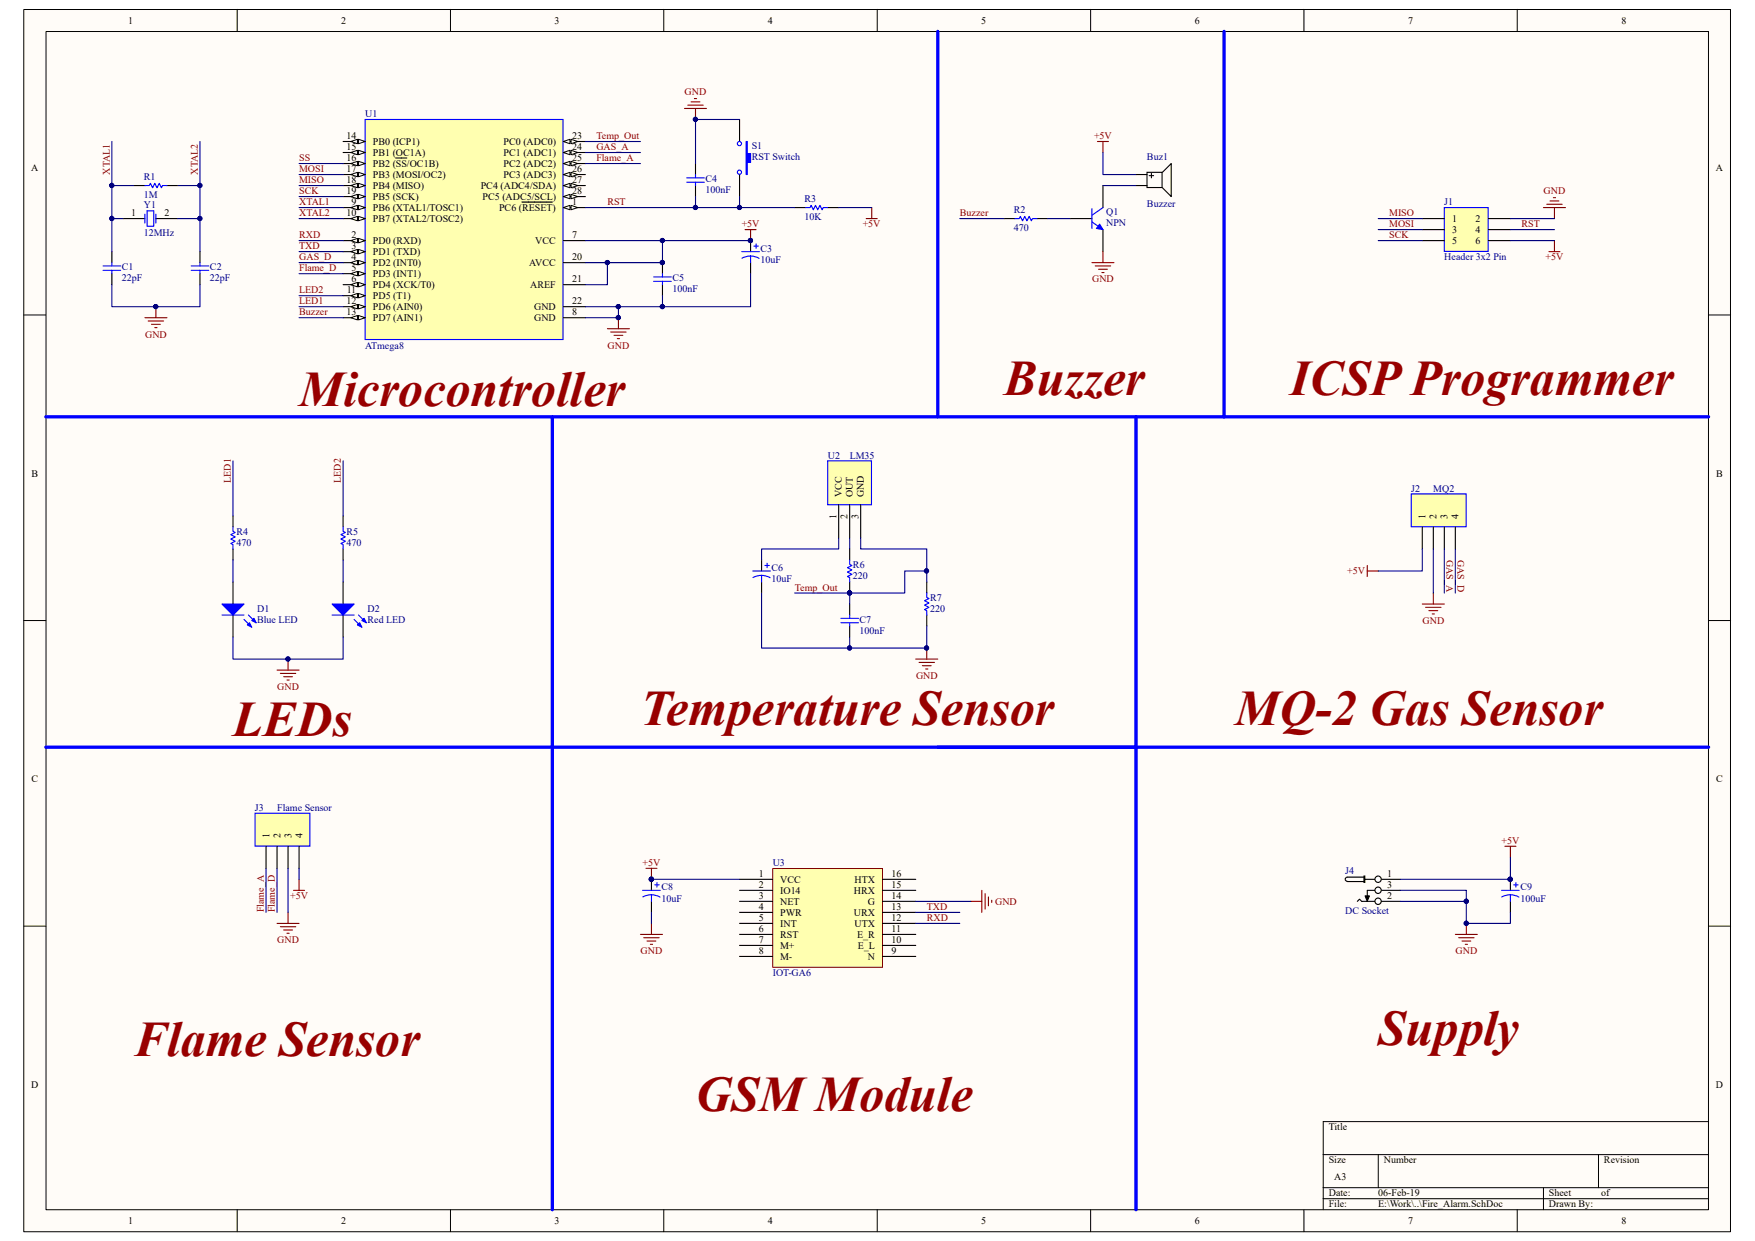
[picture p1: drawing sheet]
<svg xmlns="http://www.w3.org/2000/svg" width="297mm" height="210mm" viewBox="0 0 297 210" stroke-linecap="round" stroke-linejoin="round" font-family="sans-serif">
<path d="M4.1 1.7h288.8v206.7h-288.8z" fill="#fffcf8"/>
<path d="M4 1.6h288.9v206.8h-288.9z" fill="none" stroke="#000" stroke-width=".17"/>
<path d="M7.8 5.4h281.3v199.3h-281.3z" fill="#fffcf8"/>
<g fill="none" stroke="#000" stroke-width=".17">
<path d="M7.8 5.3h281.3v199.4h-281.3zM40.1 1.6v3.7M76.2 1.6v3.7M112.3 1.6v3.7M148.5 1.6v3.7M184.6 1.6v3.7M220.7 1.6v3.7M256.8 1.6v3.7M4 53.3h3.7M289.2 53.3h3.7M4 105h3.7M289.2 105h3.7"/>
<path d="M4 156.7h3.7M289.2 156.7h3.7M223.9 195.4h65.3M233.3 195.4v5.6M270.5 195.4v5.6M289.2 189.8h-65.3v14.9M40.1 204.7v3.7M76.2 204.7v3.7M112.3 204.7v3.7M148.5 204.7v3.7M184.6 204.7v3.7M220.7 204.7v3.7"/>
<path d="M223.9 201h65.3M223.9 202.9h65.3M256.8 204.7v3.7M261.2 201v3.7"/>
</g>
<path d="M61.8 20.2h33.5v37.3h-33.5z" fill-rule="evenodd" fill="#ffffb0" stroke="#00f" stroke-width=".19"/>
<path d="M95.3 35.1h3.8" fill="none" stroke="#000" stroke-width=".19"/>
<path d="M95.3 35.1l1.2-.3v.7z" fill="#fffcf8"/>
<path d="M95.3 35.1l1.2-.3v.7z" fill="none" stroke="#000" stroke-width=".17"/>
<path d="M96.6 34.8l1.2 .3-1.2 .4z" fill="#fffcf8"/>
<path d="M96.6 34.8l1.2 .3-1.2 .4z" fill="none" stroke="#000" stroke-width=".17"/>
<path d="M88.3 34.2h5.2M58.1 40.7h3.7" fill="none" stroke="#000" stroke-width=".19"/>
<path d="M60.7 40.3l1.1 .4-1.1 .4z" fill="#fffcf8"/>
<path d="M60.7 40.3l1.1 .4-1.1 .4z" fill="none" stroke="#000" stroke-width=".17"/>
<path d="M59.4 40.7l1.1-.4v.8z" fill="#fffcf8"/>
<path d="M59.4 40.7l1.1-.4v.8z" fill="none" stroke="#000" stroke-width=".17"/>
<path d="M58.1 42.6h3.7" fill="none" stroke="#000" stroke-width=".19"/>
<path d="M60.7 42.2l1.1 .4-1.1 .4z" fill="#fffcf8"/>
<path d="M60.7 42.2l1.1 .4-1.1 .4z" fill="none" stroke="#000" stroke-width=".17"/>
<path d="M59.4 42.6l1.1-.4v.8z" fill="#fffcf8"/>
<path d="M59.4 42.6l1.1-.4v.8z" fill="none" stroke="#000" stroke-width=".17"/>
<path d="M58.1 44.4h3.7" fill="none" stroke="#000" stroke-width=".19"/>
<path d="M60.7 44.1l1.1 .3-1.1 .4z" fill="#fffcf8"/>
<path d="M60.7 44.1l1.1 .3-1.1 .4z" fill="none" stroke="#000" stroke-width=".17"/>
<path d="M59.4 44.4l1.1-.3v.7z" fill="#fffcf8"/>
<path d="M59.4 44.4l1.1-.3v.7z" fill="none" stroke="#000" stroke-width=".17"/>
<path d="M58.1 46.3h3.7" fill="none" stroke="#000" stroke-width=".19"/>
<path d="M60.7 45.9l1.1 .4-1.1 .4z" fill="#fffcf8"/>
<path d="M60.7 45.9l1.1 .4-1.1 .4z" fill="none" stroke="#000" stroke-width=".17"/>
<path d="M59.4 46.3l1.1-.4v.8z" fill="#fffcf8"/>
<path d="M59.4 46.3l1.1-.4v.8z" fill="none" stroke="#000" stroke-width=".17"/>
<path d="M58.1 48.2h3.7" fill="none" stroke="#000" stroke-width=".19"/>
<path d="M60.7 47.8l1.1 .4-1.1 .3z" fill="#fffcf8"/>
<path d="M60.7 47.8l1.1 .4-1.1 .3z" fill="none" stroke="#000" stroke-width=".17"/>
<path d="M59.4 48.2l1.1-.4v.7z" fill="#fffcf8"/>
<path d="M59.4 48.2l1.1-.4v.7z" fill="none" stroke="#000" stroke-width=".17"/>
<path d="M58.1 35.1h3.7M95.3 40.7h3.8M95.3 53.8h3.8" fill="none" stroke="#000" stroke-width=".19"/>
<path d="M60.7 34.8l1.1 .3-1.1 .4z" fill="#fffcf8"/>
<path d="M60.7 34.8l1.1 .3-1.1 .4z" fill="none" stroke="#000" stroke-width=".17"/>
<path d="M59.4 35.1l1.1-.3v.7z" fill="#fffcf8"/>
<path d="M59.4 35.1l1.1-.3v.7z" fill="none" stroke="#000" stroke-width=".17"/>
<path d="M58.1 37h3.7" fill="none" stroke="#000" stroke-width=".19"/>
<path d="M60.7 36.6l1.1 .4-1.1 .4z" fill="#fffcf8"/>
<path d="M60.7 36.6l1.1 .4-1.1 .4z" fill="none" stroke="#000" stroke-width=".17"/>
<path d="M59.4 37l1.1-.4v.8z" fill="#fffcf8"/>
<path d="M59.4 37l1.1-.4v.8z" fill="none" stroke="#000" stroke-width=".17"/>
<path d="M58.1 50h3.7" fill="none" stroke="#000" stroke-width=".19"/>
<path d="M60.7 49.7l1.1 .3-1.1 .4z" fill="#fffcf8"/>
<path d="M60.7 49.7l1.1 .3-1.1 .4z" fill="none" stroke="#000" stroke-width=".17"/>
<path d="M59.4 50l1.1-.3v.7z" fill="#fffcf8"/>
<path d="M59.4 50l1.1-.3v.7z" fill="none" stroke="#000" stroke-width=".17"/>
<path d="M58.1 51.9h3.7" fill="none" stroke="#000" stroke-width=".19"/>
<path d="M60.7 51.5l1.1 .4-1.1 .4z" fill="#fffcf8"/>
<path d="M60.7 51.5l1.1 .4-1.1 .4z" fill="none" stroke="#000" stroke-width=".17"/>
<path d="M59.4 51.9l1.1-.4v.8z" fill="#fffcf8"/>
<path d="M59.4 51.9l1.1-.4v.8z" fill="none" stroke="#000" stroke-width=".17"/>
<path d="M58.1 53.8h3.7" fill="none" stroke="#000" stroke-width=".19"/>
<path d="M60.7 53.4l1.1 .4-1.1 .3z" fill="#fffcf8"/>
<path d="M60.7 53.4l1.1 .4-1.1 .3z" fill="none" stroke="#000" stroke-width=".17"/>
<path d="M59.4 53.8l1.1-.4v.7z" fill="#fffcf8"/>
<path d="M59.4 53.8l1.1-.4v.7z" fill="none" stroke="#000" stroke-width=".17"/>
<path d="M58.1 23.9h3.7" fill="none" stroke="#000" stroke-width=".19"/>
<path d="M60.7 23.6l1.1 .3-1.1 .4z" fill="#fffcf8"/>
<path d="M60.7 23.6l1.1 .3-1.1 .4z" fill="none" stroke="#000" stroke-width=".17"/>
<path d="M59.4 23.9l1.1-.3v.7z" fill="#fffcf8"/>
<path d="M59.4 23.9l1.1-.3v.7z" fill="none" stroke="#000" stroke-width=".17"/>
<path d="M58.1 25.8h3.7" fill="none" stroke="#000" stroke-width=".19"/>
<path d="M60.7 25.4l1.1 .4-1.1 .4z" fill="#fffcf8"/>
<path d="M60.7 25.4l1.1 .4-1.1 .4z" fill="none" stroke="#000" stroke-width=".17"/>
<path d="M59.4 25.8l1.1-.4v.8z" fill="#fffcf8"/>
<path d="M59.4 25.8l1.1-.4v.8z" fill="none" stroke="#000" stroke-width=".17"/>
<path d="M58.1 27.7h3.7" fill="none" stroke="#000" stroke-width=".19"/>
<path d="M60.7 27.3l1.1 .4-1.1 .3z" fill="#fffcf8"/>
<path d="M60.7 27.3l1.1 .4-1.1 .3z" fill="none" stroke="#000" stroke-width=".17"/>
<path d="M59.4 27.7l1.1-.4v.7z" fill="#fffcf8"/>
<path d="M59.4 27.7l1.1-.4v.7z" fill="none" stroke="#000" stroke-width=".17"/>
<path d="M58.1 29.5h3.7M67 26.7h1.9" fill="none" stroke="#000" stroke-width=".19"/>
<path d="M60.7 29.2l1.1 .3-1.1 .4z" fill="#fffcf8"/>
<path d="M60.7 29.2l1.1 .3-1.1 .4z" fill="none" stroke="#000" stroke-width=".17"/>
<path d="M59.4 29.5l1.1-.3v.7z" fill="#fffcf8"/>
<path d="M59.4 29.5l1.1-.3v.7z" fill="none" stroke="#000" stroke-width=".17"/>
<path d="M58.1 31.4h3.7" fill="none" stroke="#000" stroke-width=".19"/>
<path d="M60.7 31l1.1 .4-1.1 .4z" fill="#fffcf8"/>
<path d="M60.7 31l1.1 .4-1.1 .4z" fill="none" stroke="#000" stroke-width=".17"/>
<path d="M59.4 31.4l1.1-.4v.8z" fill="#fffcf8"/>
<path d="M59.4 31.4l1.1-.4v.8z" fill="none" stroke="#000" stroke-width=".17"/>
<path d="M58.1 33.3h3.7" fill="none" stroke="#000" stroke-width=".19"/>
<path d="M60.7 32.9l1.1 .4-1.1 .3z" fill="#fffcf8"/>
<path d="M60.7 32.9l1.1 .4-1.1 .3z" fill="none" stroke="#000" stroke-width=".17"/>
<path d="M59.4 33.3l1.1-.4v.7z" fill="#fffcf8"/>
<path d="M59.4 33.3l1.1-.4v.7z" fill="none" stroke="#000" stroke-width=".17"/>
<path d="M95.3 23.9h3.8M95.3 44.4h3.8M95.3 48.2h3.8M95.3 51.9h3.8" fill="none" stroke="#000" stroke-width=".19"/>
<path d="M95.3 23.9l1.2-.3v.7z" fill="#fffcf8"/>
<path d="M95.3 23.9l1.2-.3v.7z" fill="none" stroke="#000" stroke-width=".17"/>
<path d="M96.6 23.6l1.2 .3-1.2 .4z" fill="#fffcf8"/>
<path d="M96.6 23.6l1.2 .3-1.2 .4z" fill="none" stroke="#000" stroke-width=".17"/>
<path d="M95.3 25.8h3.8" fill="none" stroke="#000" stroke-width=".19"/>
<path d="M95.3 25.8l1.2-.4v.8z" fill="#fffcf8"/>
<path d="M95.3 25.8l1.2-.4v.8z" fill="none" stroke="#000" stroke-width=".17"/>
<path d="M96.6 25.4l1.2 .4-1.2 .4z" fill="#fffcf8"/>
<path d="M96.6 25.4l1.2 .4-1.2 .4z" fill="none" stroke="#000" stroke-width=".17"/>
<path d="M95.3 27.7h3.8" fill="none" stroke="#000" stroke-width=".19"/>
<path d="M95.3 27.7l1.2-.4v.7z" fill="#fffcf8"/>
<path d="M95.3 27.7l1.2-.4v.7z" fill="none" stroke="#000" stroke-width=".17"/>
<path d="M96.6 27.3l1.2 .4-1.2 .3z" fill="#fffcf8"/>
<path d="M96.6 27.3l1.2 .4-1.2 .3z" fill="none" stroke="#000" stroke-width=".17"/>
<path d="M95.3 29.5h3.8" fill="none" stroke="#000" stroke-width=".19"/>
<path d="M95.3 29.5l1.2-.3v.7z" fill="#fffcf8"/>
<path d="M95.3 29.5l1.2-.3v.7z" fill="none" stroke="#000" stroke-width=".17"/>
<path d="M96.6 29.2l1.2 .3-1.2 .4z" fill="#fffcf8"/>
<path d="M96.6 29.2l1.2 .3-1.2 .4z" fill="none" stroke="#000" stroke-width=".17"/>
<path d="M95.3 31.4h3.8" fill="none" stroke="#000" stroke-width=".19"/>
<path d="M95.3 31.4l1.2-.4v.8z" fill="#fffcf8"/>
<path d="M95.3 31.4l1.2-.4v.8z" fill="none" stroke="#000" stroke-width=".17"/>
<path d="M96.6 31l1.2 .4-1.2 .4z" fill="#fffcf8"/>
<path d="M96.6 31l1.2 .4-1.2 .4z" fill="none" stroke="#000" stroke-width=".17"/>
<path d="M95.3 33.3h3.8" fill="none" stroke="#000" stroke-width=".19"/>
<path d="M95.3 33.3l1.2-.4v.7z" fill="#fffcf8"/>
<path d="M95.3 33.3l1.2-.4v.7z" fill="none" stroke="#000" stroke-width=".17"/>
<path d="M96.6 32.9l1.2 .4-1.2 .3z" fill="#fffcf8"/>
<path d="M96.6 32.9l1.2 .4-1.2 .3z" fill="none" stroke="#000" stroke-width=".17"/>
<path d="M24.5 53.8h3.7M25.1 54.3h2.6M25.6 54.9h1.5M26.2 55.4h.4M26.4 51.9v1.9M102.8 55.6h3.7M103.4 56.2h2.6M103.9 56.7h1.5M104.5 57.3h.3M104.7 53.8v1.8" fill="none" stroke="#800000" stroke-width=".19"/>
<g fill="#000080" stroke="#000080" stroke-width=".17">
<circle cx="104.6" cy="53.7" r=".35"/>
<circle cx="26.3" cy="51.9" r=".35"/>
</g>
<g fill="none" stroke="#000" stroke-width=".19">
<path d="M20.8 37h3.7M22.7 31.4h1.8M26.4 37h3.7M28.2 31.4h1.9M169.9 37h1.9M175.5 37h1.8M181.1 37h3.7M186.7 31.4v3.7M186.7 38.9v3.7M192.3 31.4h1.8M192.3 29.5h1.8M194.1 29.2h2.6v2.5h-2.6z"/>
<path d="M194.5 29.7h.7M194.9 29.4v.7M196.7 29.2l1.5-1.5v5.6l-1.5-1.5M18.9 42.6v1.8M18.9 46.3v1.9M33.8 42.6v1.8M33.8 46.3v1.9"/>
</g>
<g fill="none" stroke="#00f" stroke-width=".19">
<path d="M24.5 31.4h.8l.2-.4 .3 .8 .4-.8 .4 .8 .3-.8 .4 .8 .2-.4h.7M24.5 36.2v1.5M24.9 35.7h1.1v2.6h-1.1zM26.4 36.2v1.5M171.7 37h.8l.2-.4 .4 .8 .3-.8 .4 .8 .4-.8 .3 .8 .2-.4h.8M184.8 37.6l1.9 1.3M184.8 35.3v3.4M186.7 35.1l-1.9 1.3M17.4 45h3M17.4 45.8h3M18.9 44.4v.6M18.9 45.8v.5"/>
<path d="M32.3 45h3M32.3 45.8h3M33.8 44.4v.6M33.8 45.8v.5"/>
</g>
<path d="M186.1 37.9l.6 1-1.2-.2z" fill="#00f"/>
<path d="M186.1 37.9l.6 1-1.2-.2z" fill="none" stroke="#00f" stroke-width=".17"/>
<path d="M126.1 38.9h1.9M127 38.9v1.8M146.6 37h1.9M147.5 35.1v1.9M185.7 23.9h1.9M186.7 23.9v1.9M184.8 44.4h3.7M185.4 45h2.6M185.9 45.6h1.5M186.5 46.1h.3M186.7 42.6v1.8" fill="none" stroke="#800000" stroke-width=".19"/>
<path d="M125.2 20.2v3.7M125.2 29.5v3.8M134.5 35.1h1.8M140.1 35.1h1.8M127 40.7v1.9M127 44.4v1.9" fill="none" stroke="#000" stroke-width=".19"/>
<circle cx="127" cy="40.7" r=".35" fill="#000080" stroke="#000080" stroke-width=".17"/>
<path d="M136.3 35.1h.8l.2-.3 .3 .7 .4-.7 .4 .7 .4-.7 .3 .7 .2-.4h.8M125.5 42.6h3M127 43.3l.8 .1 .7 .3M127 43.3l-.7 .1-.7 .3M127 43.3v1.1M127.6 41.7h.7M128 41.3v.7" fill="none" stroke="#00f" stroke-width=".19"/>
<path d="M126.3 23.9h.2v2.1h.5v1.5h-.5v2h-.2z" fill-rule="evenodd" fill="#00f"/>
<g fill="none" stroke="#00f" stroke-width=".19">
<path d="M116.2 30.1h3M116.2 30.8h3M117.7 29.5v.6M117.7 30.8v.6M126.3 23.9h.2v2.1h.5v1.5h-.5v2h-.2zM110.6 46.9h3M110.6 47.6h3M112.1 46.3v.6M112.1 47.6v.6"/>
<circle cx="125.1" cy="24.3" r=".35"/>
<circle cx="125.1" cy="29.1" r=".35"/>
</g>
<path d="M115.8 18.4h3.8M116.4 17.8h2.6M117 17.2h1.5M117.5 16.7h.4M117.7 18.4v1.8" fill="none" stroke="#800000" stroke-width=".19"/>
<g fill="#000080" stroke="#000080" stroke-width=".17">
<circle cx="117.7" cy="20.2" r=".35"/>
<circle cx="112.1" cy="44.4" r=".35"/>
</g>
<path d="M158.7 5.3v65.2h-151M207.2 5.3v65.2h-48.5" fill="none" stroke="#00f" stroke-width=".56"/>
<path d="M117.7 27.7v1.8M117.7 31.4v1.9M112.1 44.4v1.9M112.1 48.2v1.8" fill="none" stroke="#000" stroke-width=".19"/>
<path d="M244.4 35.1h7.5v7.4h-7.5z" fill-rule="evenodd" fill="#ffffb0" stroke="#00f" stroke-width=".19"/>
<path d="M240.7 37h3.7M240.7 38.9h3.7M251.9 37h3.7M251.9 38.9h3.7M240.7 40.7h3.7M251.9 40.7h3.7M39.4 98.5v3.7M39.4 104.1v3.7" fill="none" stroke="#000" stroke-width=".19"/>
<path d="M261.2 35.1h3.7M261.8 34.6h2.6M262.3 34h1.5M262.9 33.5h.4M263.1 35.1v1.9M262.1 42.6h1.9M263.1 40.7v1.9" fill="none" stroke="#800000" stroke-width=".19"/>
<path d="M207.2 70.5h82" fill="none" stroke="#00f" stroke-width=".56"/>
<path d="M37.6 102.2h3.7l-1.9 1.9z" fill="#00f"/>
<path d="M37.6 102.2h3.7l-1.9 1.9zM41.3 104.8l1.3 1.3M42 104.1l1.3 1.3" fill="none" stroke="#00f" stroke-width=".19"/>
<path d="M41.9 105.8l.3-.4 .4 .7z" fill="#00f"/>
<path d="M41.9 105.8l.3-.4 .4 .7z" fill="none" stroke="#00f" stroke-width=".19"/>
<path d="M43 104.6l.3 .8-.7-.4z" fill="#00f"/>
<path d="M37.6 104.1h3.7M43 104.6l.3 .8-.7-.4z" fill="none" stroke="#00f" stroke-width=".19"/>
<path d="M58.1 98.5v3.7M58.1 104.1v3.7" fill="none" stroke="#000" stroke-width=".19"/>
<path d="M56.2 102.2h3.7l-1.8 1.9z" fill="#00f"/>
<path d="M56.2 102.2h3.7l-1.8 1.9zM59.9 104.8l1.3 1.3M60.7 104.1l1.3 1.3" fill="none" stroke="#00f" stroke-width=".19"/>
<path d="M60.9 105.4l.3 .7-.7-.3z" fill="#00f"/>
<path d="M60.9 105.4l.3 .7-.7-.3z" fill="none" stroke="#00f" stroke-width=".19"/>
<path d="M61.2 105l.4-.4 .4 .8z" fill="#00f"/>
<path d="M39.4 89.2v.7l.4 .2-.7 .4 .7 .4-.7 .3 .7 .4-.7 .4 .3 .2v.7M58.1 89.2v.7l.3 .2-.7 .4 .7 .4-.7 .3 .7 .4-.7 .4 .4 .2v.7M56.2 104.1h3.7M61.2 105l.4-.4 .4 .8z" fill="none" stroke="#00f" stroke-width=".19"/>
<path d="M39.4 87.3v1.9M39.4 92.9v1.9M58.1 87.3v1.9M58.1 92.9v1.9" fill="none" stroke="#000" stroke-width=".19"/>
<path d="M46.9 113.4h3.7M47.4 114h2.7M48 114.5h1.5M48.6 115.1h.3M48.7 111.5v1.9" fill="none" stroke="#800000" stroke-width=".19"/>
<circle cx="48.7" cy="111.5" r=".35" fill="#000080" stroke="#000080" stroke-width=".17"/>
<path d="M93.5 70.5v55.9h-85.8" fill="none" stroke="#00f" stroke-width=".56"/>
<path d="M140.1 78h7.4v7.4h-7.4z" fill-rule="evenodd" fill="#ffffb0" stroke="#00f" stroke-width=".19"/>
<path d="M128.9 94.8v1.8M128.9 98.5v1.9M141.9 85.4v5.6M143.8 85.4v5.6M143.8 92.9v1.9M143.8 98.5v1.9M145.7 85.4v5.6M156.8 98.5v1.9M143.8 102.2v1.9M143.8 105.9v1.9M156.8 104.1v1.8" fill="none" stroke="#000" stroke-width=".19"/>
<path d="M127.4 96.6h3M128.9 97.4l.7 .1 .7 .3M128.9 97.4l-.8 .1-.7 .2M128.9 97.4v1.1M129.4 95.7h.8M129.8 95.3v.8M143.8 94.8v.7l.4 .2-.8 .4 .8 .3-.8 .4 .8 .4-.8 .4 .4 .1v.8M142.3 104.6h3M142.3 105.4h3M143.8 104.1v.5M143.8 105.4v.5M156.8 100.4v.7l.4 .2-.7 .4 .7 .3-.7 .4 .7 .4-.7 .4 .3 .1v.8" fill="none" stroke="#00f" stroke-width=".19"/>
<path d="M155 111.5h3.7M155.5 112.1h2.6M156.1 112.7h1.5M156.7 113.2h.3M156.8 109.7v1.8" fill="none" stroke="#800000" stroke-width=".19"/>
<g fill="#000080" stroke="#000080" stroke-width=".17">
<circle cx="156.8" cy="109.7" r=".35"/>
<circle cx="143.8" cy="100.3" r=".35"/>
</g>
<path d="M192.3 70.5v55.9h-98.8" fill="none" stroke="#00f" stroke-width=".56"/>
<path d="M238.8 83.6h9.3v5.5h-9.3z" fill-rule="evenodd" fill="#ffffb0" stroke="#00f" stroke-width=".19"/>
<path d="M240.7 89.2v3.7M242.6 89.2v3.7M244.4 89.2v3.7M246.3 89.2v3.7" fill="none" stroke="#000" stroke-width=".19"/>
<path d="M231.4 95.7v1.9M231.4 96.6h1.9M240.7 102.2h3.7M241.3 102.8h2.6M241.8 103.3h1.5M242.4 103.9h.4M242.6 100.4v1.8" fill="none" stroke="#800000" stroke-width=".19"/>
<path d="M158.7 126.4h130.5" fill="none" stroke="#00f" stroke-width=".56"/>
<path d="M43.2 137.6h9.2v5.6h-9.2z" fill-rule="evenodd" fill="#ffffb0" stroke="#00f" stroke-width=".19"/>
<path d="M45 143.2v3.7M46.9 143.2v3.7M48.7 143.2v3.7M50.6 143.2v3.7" fill="none" stroke="#000" stroke-width=".19"/>
<path d="M46.9 156.3h3.7M47.4 156.8h2.7M48 157.4h1.5M48.6 157.9h.3M48.7 154.4v1.9M49.7 150.7h1.8M50.6 148.8v1.9" fill="none" stroke="#800000" stroke-width=".19"/>
<path d="M93.5 126.4v78.3" fill="none" stroke="#00f" stroke-width=".56"/>
<path d="M130.8 147h18.6v16.7h-18.6z" fill="#ffffb0"/>
<path d="M130.8 147h18.6v16.7h-18.6z" fill="none" stroke="#800000" stroke-width=".17"/>
<g fill="none" stroke="#000" stroke-width=".19">
<path d="M110.2 148.8v1.9M110.2 152.5v1.9M125.2 148.8h5.5M125.2 150.7h5.5M125.2 152.5h5.5M125.2 154.4h5.5M125.2 156.3h5.5M125.2 158.1h5.5M125.2 160h5.5M149.4 148.8h5.6M149.4 150.7h5.6M149.4 152.5h5.6"/>
<path d="M149.4 154.4h5.6M149.4 156.3h5.6M149.4 158.1h5.6M149.4 160h5.6M230.5 152.5h6.5M231 148.8h6M237 150.7h-5.6v1.1M125.2 161.9h5.5M149.4 161.9h5.6"/>
</g>
<path d="M108.4 158.1h3.7M108.9 158.7h2.7M109.3 146.9h1.9M109.5 159.3h1.5M110.1 159.8h.3M110.2 146.9v1.9M110.2 156.3v1.8M164.3 152.5h1.9M166.2 150.7v3.7M166.7 151.2v2.6M167.3 151.8v1.5M167.8 152.4v.3" fill="none" stroke="#800000" stroke-width=".19"/>
<path d="M192.3 126.4v78.3" fill="none" stroke="#00f" stroke-width=".56"/>
<circle cx="110.2" cy="148.8" r=".35" fill="#000080" stroke="#000080" stroke-width=".17"/>
<path d="M108.8 150.7h2.9M110.2 151.4v1.1M110.3 151.4l.7 .1 .7 .3M110.3 151.4l-.8 .1-.7 .3M110.8 149.7h.8M111.2 149.4v.7" fill="none" stroke="#00f" stroke-width=".19"/>
<g fill="#fff" stroke="#000" stroke-width=".19">
<circle cx="233.2" cy="148.8" r=".54"/>
<circle cx="233.2" cy="150.7" r=".54"/>
<circle cx="233.2" cy="152.5" r=".54"/>
</g>
<path d="M229.7 152.5l.4-.3 .4 .3" fill="none" stroke="#000" stroke-width=".19"/>
<path d="M231 151.6h.8l-.4 .9z" fill="#000"/>
<path d="M231 151.6h.8l-.4 .9z" fill="none" stroke="#000" stroke-width=".17"/>
<path d="M230.8 148.3h.2v1h-.2z" fill-rule="evenodd" fill="#fff" stroke="#000" stroke-width=".19"/>
<path d="M228 149.2h2.8M230.8 148.4h-2.8a.35 .35 0 0 0-.3 .4 .35 .35 0 0 0 .3 .3M255.6 148.8v1.9M255.6 152.5v1.9" fill="none" stroke="#000" stroke-width=".19"/>
<path d="M246.3 158.1h3.7M246.9 158.7h2.6M247.4 159.3h1.5M248 159.8h.3M248.2 156.3v1.8M254.7 143.2h1.8M255.6 143.2v1.9" fill="none" stroke="#800000" stroke-width=".19"/>
<g fill="#000080" stroke="#000080" stroke-width=".17">
<circle cx="248.1" cy="156.2" r=".35"/>
<circle cx="255.6" cy="148.8" r=".35"/>
<circle cx="104.6" cy="53.7" r=".35"/>
<circle cx="104.6" cy="51.9" r=".35"/>
<circle cx="18.9" cy="37" r=".35"/>
<circle cx="33.8" cy="37" r=".35"/>
<circle cx="26.3" cy="51.9" r=".35"/>
<circle cx="18.9" cy="31.4" r=".35"/>
<circle cx="33.8" cy="31.4" r=".35"/>
<circle cx="112.1" cy="40.7" r=".35"/>
<circle cx="127" cy="40.7" r=".35"/>
<circle cx="112.1" cy="51.9" r=".35"/>
<circle cx="125.1" cy="35.1" r=".35"/>
<circle cx="117.7" cy="35.1" r=".35"/>
<circle cx="117.7" cy="20.2" r=".35"/>
<circle cx="102.8" cy="44.4" r=".35"/>
<circle cx="112.1" cy="44.4" r=".35"/>
<circle cx="48.7" cy="111.5" r=".35"/>
<circle cx="156.8" cy="96.6" r=".35"/>
<circle cx="143.8" cy="109.7" r=".35"/>
<circle cx="156.8" cy="109.7" r=".35"/>
<circle cx="143.8" cy="100.3" r=".35"/>
<circle cx="110.2" cy="148.8" r=".35"/>
<circle cx="248.1" cy="152.5" r=".35"/>
</g>
<path d="M254.1 150.7h3M255.6 151.4v1.1M255.6 151.4l.8 .1 .7 .3M255.6 151.4l-.8 .1-.6 .3M256.2 149.7h.7M256.5 149.4v.7" fill="none" stroke="#00f" stroke-width=".19"/>
<g fill="none" stroke="#000080" stroke-width=".19">
<path d="M18.9 23.9v7.5M20.8 37h-1.9v5.6M22.7 31.4h-3.8v5.6M30.1 37h3.7v5.6M30.1 31.4h3.7v5.6M33.8 23.9v7.5M50.6 35.1h7.5M50.6 37h7.5M50.6 33.3h7.5M50.6 31.4h7.5M50.6 29.5h7.5M50.6 27.7h7.5"/>
<path d="M99.1 35.1h35.4M99.1 27.7h9.3M99.1 25.8h9.3M99.1 23.9h9.3M117.7 33.3v1.8M125.2 20.2h-7.5v7.5M125.2 33.3v1.8M141.9 35.1h5.6M162.4 37h7.5M177.3 37h3.8M186.7 25.8v3.7h5.6M186.7 31.4h5.6"/>
<path d="M233.3 37h7.4M233.3 38.9h7.4M255.6 37h7.5M255.6 38.9h7.5M18.9 48.2v3.7h14.9v-3.7M50.6 40.7h7.5M50.6 42.6h7.5M50.6 53.8h7.5M50.6 51.9h7.5M50.6 50h7.5M50.6 44.4h7.5M50.6 46.3h7.5"/>
<path d="M99.1 51.9h5.6v1.9h-5.6M99.1 40.7h27.9M99.1 44.4h3.7v3.8h-3.7M112.1 40.7v3.7h-9.3M112.1 50v1.9M127 46.3v5.6h-22.3M233.3 40.7h7.4M255.6 40.7h7.5M39.4 78v9.3M58.1 78v9.3M39.4 94.8v3.7M58.1 94.8v3.7"/>
<path d="M141.9 91v1.9h-13v1.9M143.8 91v1.9M145.7 91v1.9h11.1v5.6M156.8 96.6h-3.7v3.8h-9.3v1.8M240.7 92.9v3.7h-7.4M242.6 92.9v7.5M244.4 92.9v7.5M246.3 92.9v7.5M39.4 107.8v3.7h18.7v-3.7M128.9 100.4v9.3h27.9v-3.8M134.5 100.4h9.3M143.8 107.8v1.9"/>
<path d="M45 146.9v7.5M46.9 146.9v7.5M48.7 146.9v7.5M50.6 146.9v1.9M110.2 148.8h15M110.2 154.4v1.9M155 154.4h7.4M155 156.3h7.4M155 152.5h9.3M237 150.7h11.2v5.6h7.4v-1.9M237 152.5h11.2M255.6 145.1v3.7h-18.6"/>
</g>
<g font-size="8.4" fill="#980000">
<text x="50.6" y="68.7">Microcontroller</text>
<text x="169.9" y="66.8">Buzzer</text>
<text x="218.4" y="66.8">ICSP Programmer</text>
<text x="39.4" y="124.6">LEDs</text>
<text x="108.4" y="122.8">Temperature Sensor</text>
<text x="209" y="122.8">MQ-2 Gas Sensor</text>
<text x="22.6" y="178.7">Flame Sensor</text>
<text x="233.3" y="176.8">Supply</text>
<text x="117.7" y="188">GSM Module</text>
</g>
<g font-size="1.7">
<text x="21.7" y="4">1</text>
<text x="57.7" y="4">2</text>
<text x="93.9" y="4">3</text>
<text x="130" y="4">4</text>
<text x="166.1" y="4">5</text>
<text x="202.2" y="4">6</text>
<text x="238.3" y="4">7</text>
<text x="274.4" y="4">8</text>
<text x="58.6" y="23.6">14</text>
<text x="96.8" y="23.6">23</text>
<text x="5.3" y="29">A</text>
<text x="58.6" y="25.4">15</text>
<text x="58.6" y="27.3">16</text>
<text x="58.6" y="29.2">17</text>
<text x="63.1" y="24.5">PB0 (ICP1)</text>
<text x="63.1" y="26.4">PB1 (OC1A)</text>
<text x="63.1" y="28.2">PB2 (SS/OC1B)</text>
<text x="85.2" y="24.5">PC0 (ADC0)</text>
<text x="85.2" y="26.4">PC1 (ADC1)</text>
<text x="85.2" y="28.2">PC2 (ADC2)</text>
<text x="96.8" y="25.4">24</text>
<text x="96.8" y="27.3">25</text>
<text x="96.8" y="29.2">26</text>
<text x="290.4" y="29">A</text>
<text x="58.6" y="31">18</text>
<text x="58.6" y="32.9">19</text>
<text x="59.5" y="34.8">9</text>
<text x="63.1" y="35.7">PB6 (XTAL1/TOSC1)</text>
<text x="63.1" y="30.1">PB3 (MOSI/OC2)</text>
<text x="63.1" y="32">PB4 (MISO)</text>
<text x="63.1" y="33.8">PB5 (SCK)</text>
<text x="81.4" y="32">PC4 (ADC4/SDA)</text>
<text x="81.7" y="33.8">PC5 (ADC5/SCL)</text>
<text x="84.5" y="35.7">PC6 (RESET)</text>
<text x="85.2" y="30.1">PC3 (ADC3)</text>
<text x="96.8" y="34.8">1</text>
<text x="96.8" y="31">27</text>
<text x="96.8" y="32.9">28</text>
<text x="22.2" y="36.6">1</text>
<text x="27.9" y="36.6">2</text>
<text x="58.6" y="36.6">10</text>
<text x="59.5" y="40.3">2</text>
<text x="63.1" y="41.3">PD0 (RXD)</text>
<text x="63.1" y="37.5">PB7 (XTAL2/TOSC2)</text>
<text x="90.6" y="41.3">VCC</text>
<text x="96.8" y="40.3">7</text>
<text x="245.7" y="37.5">1</text>
<text x="245.7" y="39.4">3</text>
<text x="245.7" y="41.3">5</text>
<text x="249.7" y="37.5">2</text>
<text x="249.7" y="39.4">4</text>
<text x="249.7" y="41.3">6</text>
<text x="59.5" y="42.2">3</text>
<text x="59.5" y="44.1">4</text>
<text x="59.5" y="45.9">5</text>
<text x="59.5" y="47.8">6</text>
<text x="63.1" y="43.1">PD1 (TXD)</text>
<text x="63.1" y="45">PD2 (INT0)</text>
<text x="63.1" y="46.9">PD3 (INT1)</text>
<text x="89.6" y="45">AVCC</text>
<text x="96.8" y="44.1">20</text>
<text x="96.8" y="47.8">21</text>
<text x="58.6" y="51.5">12</text>
<text x="58.6" y="53.4">13</text>
<text x="58.7" y="49.7">11</text>
<text x="63.1" y="48.7">PD4 (XCK/T0)</text>
<text x="63.1" y="50.6">PD5 (T1)</text>
<text x="63.1" y="52.5">PD6 (AIN0)</text>
<text x="89.7" y="48.7">AREF</text>
<text x="90.4" y="52.5">GND</text>
<text x="96.8" y="53.4">8</text>
<text x="96.8" y="51.5">22</text>
<text x="63.1" y="54.3">PD7 (AIN1)</text>
<text x="90.4" y="54.3">GND</text>
<text x="5.3" y="80.6">B</text>
<text x="290.4" y="80.6">B</text>
<text x="141.6" y="87.8" transform="rotate(-90 141.6 87.8)">1</text>
<text x="142.5" y="84.2" transform="rotate(-90 142.5 84.2)">VCC</text>
<text x="143.4" y="87.8" transform="rotate(-90 143.4 87.8)">2</text>
<text x="144.4" y="84.2" transform="rotate(-90 144.4 84.2)">OUT</text>
<text x="145.3" y="87.8" transform="rotate(-90 145.3 87.8)">3</text>
<text x="146.2" y="84.2" transform="rotate(-90 146.2 84.2)">GND</text>
<text x="241.3" y="87.9" transform="rotate(-90 241.3 87.9)">1</text>
<text x="243.1" y="87.9" transform="rotate(-90 243.1 87.9)">2</text>
<text x="245" y="87.9" transform="rotate(-90 245 87.9)">3</text>
<text x="246.8" y="87.9" transform="rotate(-90 246.8 87.9)">4</text>
<text x="5.3" y="132.4">C</text>
<text x="290.4" y="132.4">C</text>
<text x="45.6" y="141.9" transform="rotate(-90 45.6 141.9)">1</text>
<text x="47.5" y="141.9" transform="rotate(-90 47.5 141.9)">2</text>
<text x="49.3" y="141.9" transform="rotate(-90 49.3 141.9)">3</text>
<text x="51.2" y="141.9" transform="rotate(-90 51.2 141.9)">4</text>
<text x="128.4" y="148.5">1</text>
<text x="132" y="149.4">VCC</text>
<text x="144.6" y="149.4">HTX</text>
<text x="150.9" y="148.5">16</text>
<text x="234.7" y="148.5">1</text>
<text x="128.4" y="150.3">2</text>
<text x="128.4" y="152.2">3</text>
<text x="128.4" y="154.1">4</text>
<text x="128.4" y="155.9">5</text>
<text x="132" y="151.3">IO14</text>
<text x="132" y="153.1">NET</text>
<text x="132" y="155">PWR</text>
<text x="144.5" y="155">URX</text>
<text x="144.5" y="151.3">HRX</text>
<text x="146.9" y="153.1">G</text>
<text x="150.9" y="155.9">12</text>
<text x="150.9" y="154.1">13</text>
<text x="150.9" y="152.2">14</text>
<text x="150.9" y="150.3">15</text>
<text x="234.7" y="152.2">2</text>
<text x="234.7" y="150.3">3</text>
<text x="128.4" y="157.8">6</text>
<text x="128.4" y="159.6">7</text>
<text x="128.4" y="161.5">8</text>
<text x="132" y="156.8">INT</text>
<text x="132" y="158.7">RST</text>
<text x="132" y="160.6">M+</text>
<text x="144.6" y="156.8">UTX</text>
<text x="145.1" y="158.7">E_R</text>
<text x="145.2" y="160.6">E_L</text>
<text x="150.9" y="161.5">9</text>
<text x="150.9" y="159.6">10</text>
<text x="150.9" y="157.8">11</text>
<text x="132" y="162.4">M-</text>
<text x="146.9" y="162.4">N</text>
<text x="5.3" y="184.1">D</text>
<text x="290.4" y="184.1">D</text>
<text x="224.9" y="191.3">Title</text>
<text x="224.9" y="196.9">Size</text>
<text x="234.2" y="196.9">Number</text>
<text x="271.4" y="196.9">Revision</text>
<text x="224.9" y="202.5">Date:</text>
<text x="225.8" y="199.7">A3</text>
<text x="233.3" y="202.5">06-Feb-19</text>
<text x="262.1" y="202.5">Sheet</text>
<text x="271" y="202.5">of</text>
<text x="21.7" y="207.1">1</text>
<text x="57.7" y="207.1">2</text>
<text x="93.9" y="207.1">3</text>
<text x="130" y="207.1">4</text>
<text x="166.1" y="207.1">5</text>
<text x="202.2" y="207.1">6</text>
<text x="224.9" y="204.3">File:</text>
<text x="233.3" y="204.3">E:\Work\..\Fire_Alarm.SchDoc</text>
<text x="238.3" y="207.1">7</text>
<text x="262.1" y="204.3">Drawn By:</text>
<text x="274.4" y="207.1">8</text>
</g>
<g font-size="1.7" fill="#800000">
<text x="115.9" y="16.1">GND</text>
<text x="100.9" y="23.6">Temp_Out</text>
<text x="185.2" y="23.6">+5V</text>
<text x="18.6" y="29.5" transform="rotate(-90 18.6 29.5)">XTAL1</text>
<text x="33.5" y="29.5" transform="rotate(-90 33.5 29.5)">XTAL2</text>
<text x="50.6" y="27.3">SS</text>
<text x="50.6" y="29.2">MOSI</text>
<text x="100.9" y="27.3">Flame_A</text>
<text x="100.9" y="25.4">GAS_A</text>
<text x="50.6" y="34.8">XTAL1</text>
<text x="50.6" y="31">MISO</text>
<text x="50.6" y="32.9">SCK</text>
<text x="102.8" y="34.8">RST</text>
<text x="261.2" y="32.9">GND</text>
<text x="50.6" y="36.6">XTAL2</text>
<text x="50.6" y="40.3">RXD</text>
<text x="125.5" y="38.5">+5V</text>
<text x="146" y="38.5">+5V</text>
<text x="162.4" y="36.6">Buzzer</text>
<text x="235.1" y="36.6">MISO</text>
<text x="235.1" y="38.5">MOSI</text>
<text x="235.1" y="40.3">SCK</text>
<text x="257.5" y="38.5">RST</text>
<text x="50.6" y="42.2">TXD</text>
<text x="50.6" y="44.1">GAS_D</text>
<text x="50.6" y="45.9">Flame_D</text>
<text x="184.8" y="47.8">GND</text>
<text x="261.6" y="44.1">+5V</text>
<text x="50.6" y="53.4">Buzzer</text>
<text x="50.6" y="51.5">LED1</text>
<text x="50.6" y="49.7">LED2</text>
<text x="24.6" y="57.1">GND</text>
<text x="102.8" y="59">GND</text>
<text x="39.1" y="81.7" transform="rotate(-90 39.1 81.7)">LED1</text>
<text x="57.7" y="81.7" transform="rotate(-90 57.7 81.7)">LED2</text>
<text x="244.8" y="94.8" transform="rotate(90 244.8 94.8)">GAS_A</text>
<text x="246.7" y="94.8" transform="rotate(90 246.7 94.8)">GAS_D</text>
<text x="134.5" y="100">Temp_Out</text>
<text x="228" y="97.2">+5V</text>
<text x="240.7" y="105.6">GND</text>
<text x="46.9" y="116.8">GND</text>
<text x="155" y="114.9">GND</text>
<text x="254.1" y="142.9">+5V</text>
<text x="108.8" y="146.6">+5V</text>
<text x="44.7" y="154.4" transform="rotate(-90 44.7 154.4)">Flame_A</text>
<text x="46.5" y="154.4" transform="rotate(-90 46.5 154.4)">Flame_D</text>
<text x="49.1" y="152.2">+5V</text>
<text x="156.8" y="154.1">TXD</text>
<text x="156.8" y="155.9">RXD</text>
<text x="168.4" y="153.1">GND</text>
<text x="46.9" y="159.6">GND</text>
<text x="108.4" y="161.5">GND</text>
<text x="246.3" y="161.5">GND</text>
</g>
<g font-size="1.7" fill="#000080">
<text x="61.8" y="19.9">U1</text>
<text x="127.2" y="25.3">S1</text>
<text x="127.2" y="27.1">RST Switch</text>
<text x="194.1" y="27.1">Buz1</text>
<text x="24.3" y="35.1">Y1</text>
<text x="24.3" y="30.5">R1</text>
<text x="24.3" y="33.4">1M</text>
<text x="119.4" y="30.9">C4</text>
<text x="119.4" y="32.7">100nF</text>
<text x="136.1" y="34.2">R3</text>
<text x="194.1" y="35">Buzzer</text>
<text x="244.4" y="34.8">J1</text>
<text x="24.3" y="40">12MHz</text>
<text x="136.1" y="37.2">10K</text>
<text x="171.6" y="36.1">R2</text>
<text x="171.6" y="39">470</text>
<text x="187.2" y="36.4">Q1</text>
<text x="187.2" y="38.3">NPN</text>
<text x="20.6" y="45.8">C1</text>
<text x="20.6" y="47.6">22pF</text>
<text x="35.5" y="45.8">C2</text>
<text x="35.5" y="47.6">22pF</text>
<text x="113.8" y="47.6">C5</text>
<text x="128.7" y="42.6">C3</text>
<text x="128.7" y="44.4">10uF</text>
<text x="244.4" y="44.1">Header 3x2 Pin</text>
<text x="113.8" y="49.5">100nF</text>
<text x="61.8" y="59">ATmega8</text>
<text x="140.1" y="77.6">U2</text>
<text x="143.8" y="77.6">LM35</text>
<text x="238.8" y="83.2">J2</text>
<text x="242.6" y="83.2">MQ2</text>
<text x="40" y="90.5">R4</text>
<text x="40" y="92.4">470</text>
<text x="58.6" y="90.5">R5</text>
<text x="58.6" y="92.4">470</text>
<text x="130.6" y="96.6">C6</text>
<text x="130.6" y="98.5">10uF</text>
<text x="144.4" y="96.1">R6</text>
<text x="144.4" y="98">220</text>
<text x="157.4" y="101.7">R7</text>
<text x="43.5" y="103.5">D1</text>
<text x="43.5" y="105.4">Blue LED</text>
<text x="62.2" y="103.5">D2</text>
<text x="62.2" y="105.4">Red LED</text>
<text x="145.5" y="105.4">C7</text>
<text x="145.5" y="107.3">100nF</text>
<text x="157.4" y="103.5">220</text>
<text x="43.1" y="137.3">J3</text>
<text x="46.9" y="137.3">Flame Sensor</text>
<text x="130.8" y="146.6">U3</text>
<text x="227.7" y="147.9">J4</text>
<text x="111.9" y="150.7">C8</text>
<text x="111.9" y="152.6">10uF</text>
<text x="227.7" y="154.6">DC Socket</text>
<text x="257.3" y="150.7">C9</text>
<text x="257.3" y="152.6">100uF</text>
<text x="130.8" y="165.2">IOT-GA6</text>
</g>
</svg>
